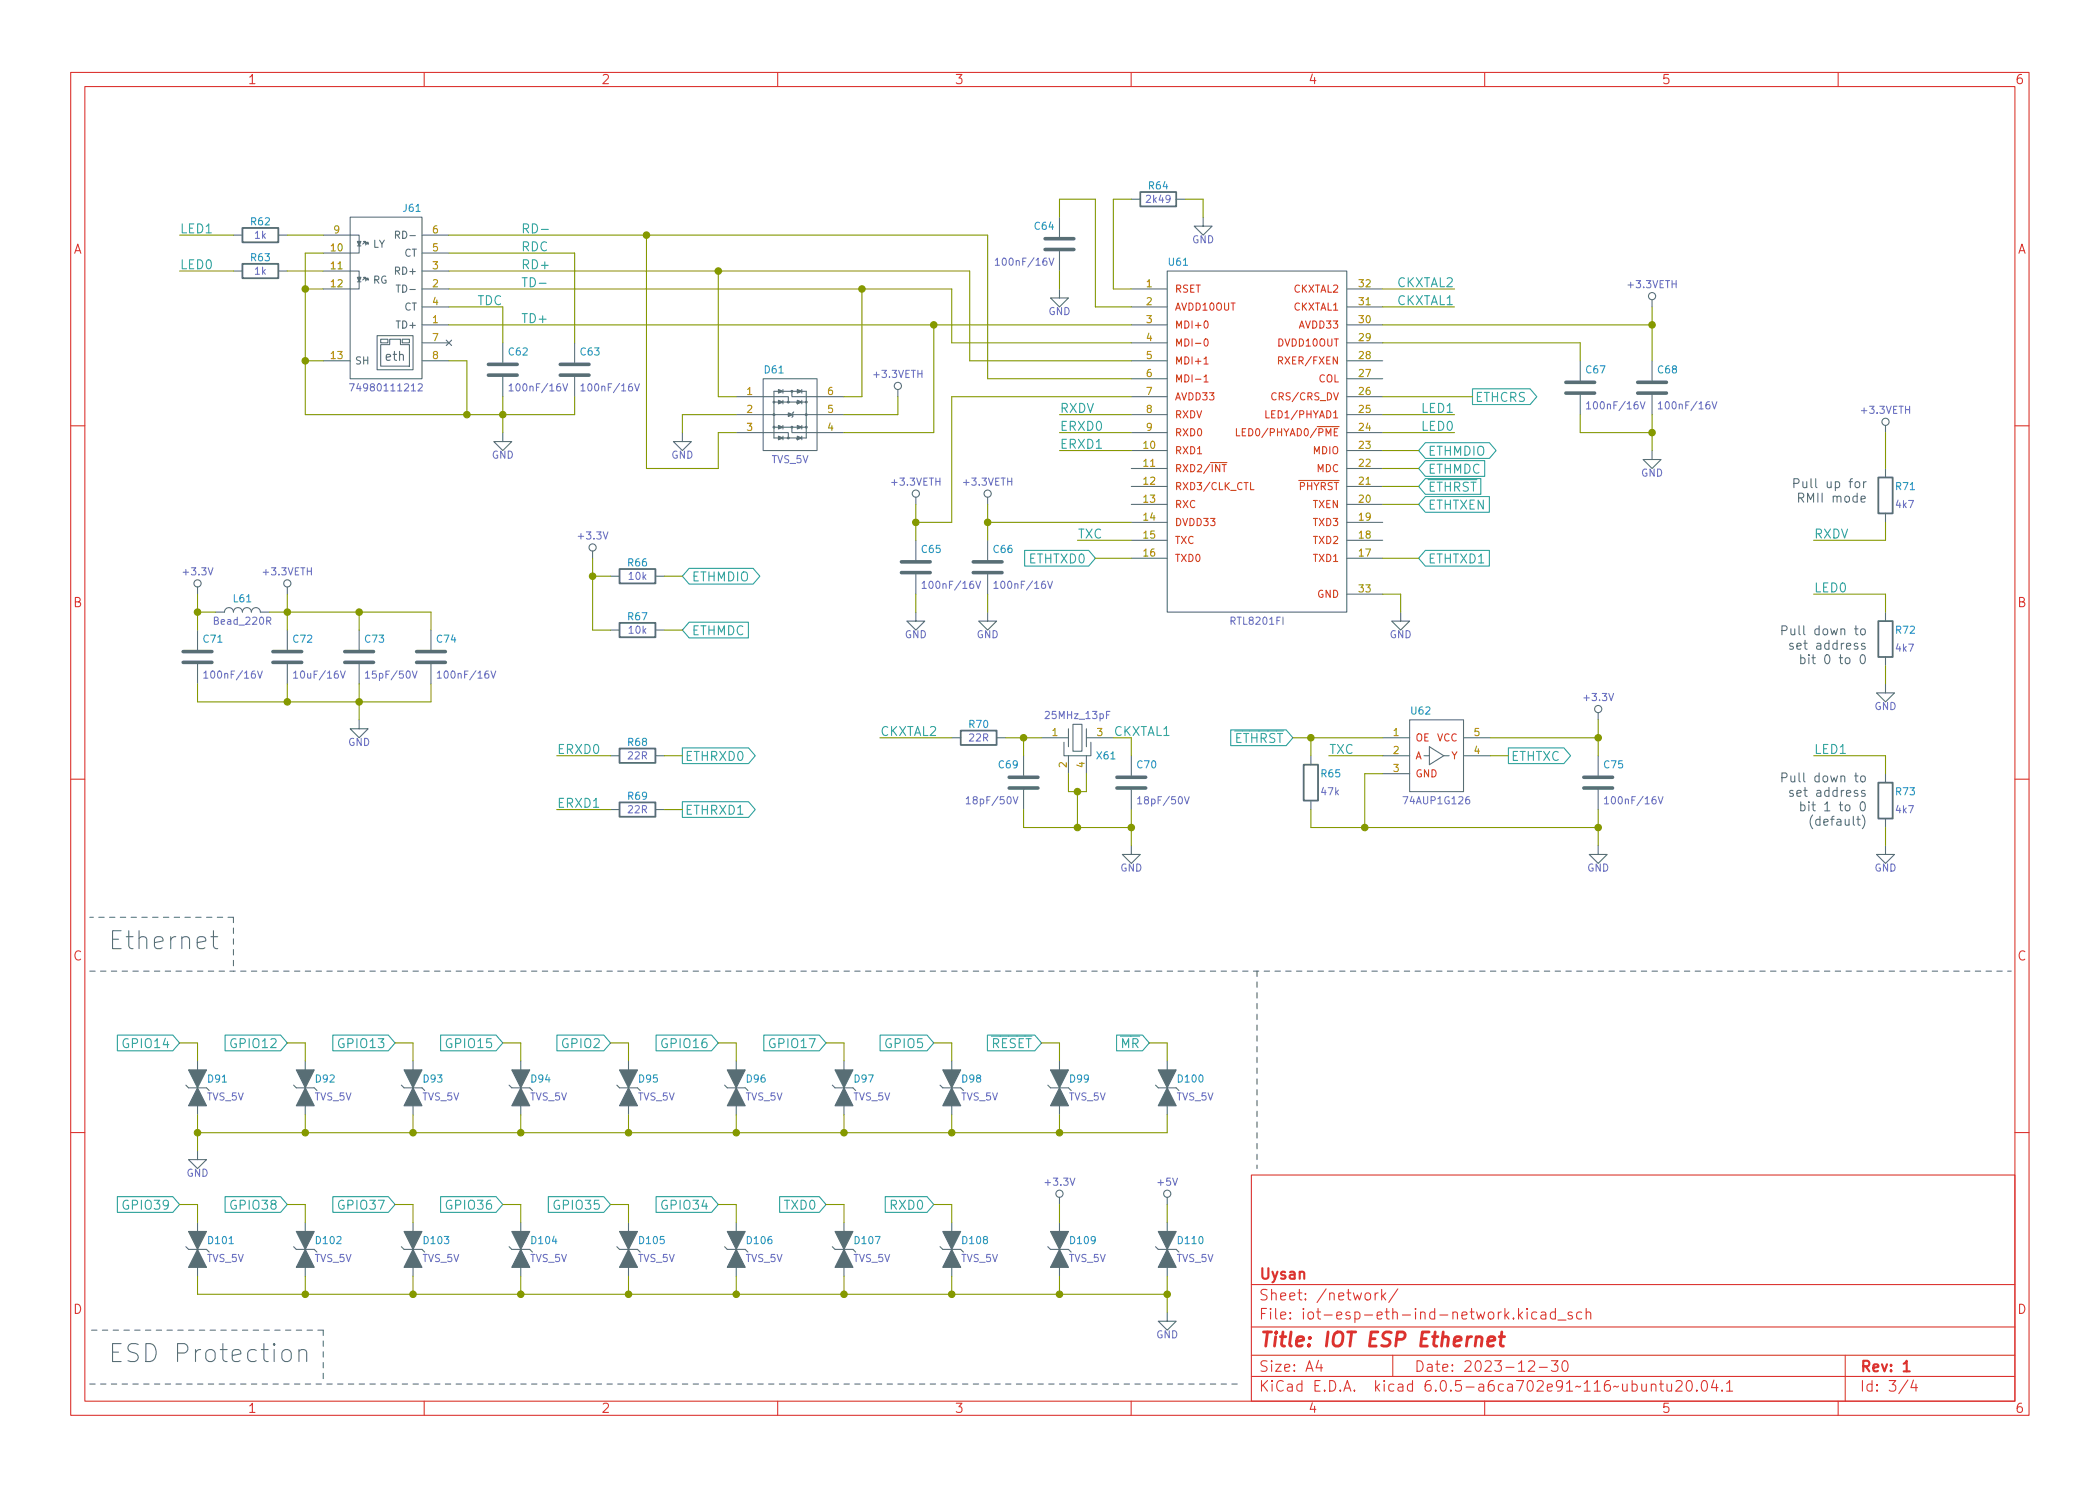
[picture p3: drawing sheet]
<svg xmlns="http://www.w3.org/2000/svg" width="297mm" height="210mm" viewBox="0 0 297 210" stroke-linecap="round" stroke-linejoin="round" font-family="sans-serif">
<g fill="none" stroke="#dc322f" stroke-width=".15">
<path d="M10 10.2h277v190.1h-277zM12 12.2h273v186.1h-273zM60 10.2v2M110 10.2v2M160 10.2v2M210 10.2v2M260 10.2v2M10 60.2h2M285 60.2h2M10 110.2h2M285 110.2h2M10 160.2h2"/>
<path d="M177 166.3h108v32h-108zM285 160.2h2M60 198.3v2M110 198.3v2M160 198.3v2M177 194.8h108M177 191.8h108M177 187.8h108M177 181.8h108M186.5 192.5l-.4 1h1M186.9 193v1M194.5 182.9v1"/>
<path d="M194.9 182.9l-.3 .1-.1 .2M195.4 182.4v1.5M195.6 183.4l.4 .5M196 182.9l-.6 .6M197 191.8v3M197.7 182.4l-1.3 1.9M210 198.3v2M214.8 185.1v1.5M214.9 186.1l.5 .5M215.4 185.6l-.6 .6M216 185.1l-.1 .1 .1 .1 .1-.1-.1-.1v.2M216 185.6v1"/>
<path d="M216.2 192.7l.2-.2 .5 .1a.41 .41 0 0 1 .1 .6l-.9 .8h1M217.4 185.7l-.5-.1-.3 .3v.4l.2 .3h.1h.5M217.7 193.5h1.2M218 185.7l.1-.1 .5 .1v.9M218.6 186l-.5 .1a.29 .29 0 0 0-.2 .2 .29 .29 0 0 0 .2 .3h.5M219.4 192.5h1l-.5 .6a.41 .41 0 0 1 .5 .3v.3l-.2 .3h-.6l-.2-.1M220 185.7l-.4-.1-.3 .3v.4l.1 .3h.2h.4M220 185.1v1.5M220.4 186.8h1.1M221.1 192.7a.36 .36 0 0 1 .3-.2 .36 .36 0 0 1 .3 .3 .77 .77 0 0 1-.4 1.2 .91 .91 0 0 1-.2-1.3zM222.4 185.7l-.4-.1-.2 .2 .1 .3 .5 .1v.1v.3h-.2h-.4M223.7 185.7l-.4-.1-.3 .3v.4l.1 .3h.2h.4"/>
<path d="M224.4 185.8a.37 .37 0 0 1 .6 0v.8M224.4 185.1v1.5M233.6 196a.37 .37 0 0 1 .6 0v.8M233.6 195.8v1M234.7 195.8h.6M234.9 195.3v1.3l.1 .2h.3M235.8 195.8l.1 1a.41 .41 0 0 0 .5-.1M236.4 195.8v1M237.1 195.5l.2-.2 .5 .1a.41 .41 0 0 1 .1 .6l-.9 .8h.9M238.7 195.4a.36 .36 0 0 1 .6 .2 .77 .77 0 0 1-.4 1.2 1 1 0 0 1-.2-1.4zM240 196.7l.1 .1h-.1h-.1l.1-.1v.1M240.8 195.5a.36 .36 0 0 1 .4-.2 .36 .36 0 0 1 .2 .3 .77 .77 0 0 1-.4 1.2 .91 .91 0 0 1-.2-1.3z"/>
<path d="M242.4 195.3l-.3 1h.9M242.8 195.8v1M243.6 196.7v.1h-.1l.1-.1v.1M244.2 195.8l.4-.5v1.5M244.2 196.8h.9M260 198.3v2M261 191.8v6.5M269.9 195.3l-1.3 1.9M270.6 195.3l-.3 1h.9M271 195.8v1"/>
</g>
<path d="M269.3 193l.4-.5v1.5M269.3 194h.8" fill="none" stroke="#dc322f" stroke-width=".3"/>
<path d="M210.5 189.8l.9-.2v-.4l-.2-.1-.6 .1-.1 .2-.1 .8 .1 .2 .2 .1 .5-.1M212.1 189.1h.7M212.4 188.5l-.2 1.7 .1 .2 .4 .1" fill="none" stroke="#dc322f" stroke-width=".4"/>
<g fill="none" stroke="#586e75" stroke-width=".15">
<path d="M33 33.3h1.3M33 38.3h1.3M39.4 33.3h1.2M39.4 38.3h1.2M45.7 38.3h5.1v2.6h-5.1M45.7 33.3h5.1v2.5h-5.1M49.5 30.7h10.2v22.9h-10.2zM50.5 39.9h.6M50.5 34.8h.6M51.4 39.2h.3v.3zM51.4 34.2h.3v.2zM51.6 39.4l-.3 .2"/>
<path d="M51.6 34.3l-.3 .2M51.8 39.4h.3v.2zM51.8 34.3h.3v.2zM51.9 39.5l-.2 .2M51.9 34.4l-.2 .3M59.7 33.3h3.8M59.7 35.8h3.8M59.7 38.3h3.8M149.9 30.7v2.8M149.9 35.6v2.7M160 28.2h1.3M165.1 38.3h25.4v48.3h-25.4z"/>
<path d="M166.4 28.2h1.2M170.2 30.7v1.3h1.2l-1.2 1.3-1.3-1.3h1.3M45.7 51h3.8M53.3 47.5h5.1v4.8h-5.1zM53.8 48h1.1v.5h-1.1zM53.8 48.8h1.3v-.8h1.5v.8h1.3v3h-4.1zM56.9 48h1v.5h-1zM59.7 40.9h3.8M59.7 43.4h3.8M59.7 51h3.8M59.7 48.5h3.8M59.7 46h3.8"/>
<path d="M63.1 48.1l.8 .8M63.9 48.1l-.8 .8M71.1 48.5v2.8M71.1 53.3v2.8M81.3 48.5v2.8M81.3 53.3v2.8M104.1 56.1h7.4v.8M104.1 58.7h15.3M107.9 53.6h7.7v10.1h-7.7zM109.5 56.9h.7M110.2 55.4h-.7v6.6h.7M110.7 56.9h2.1v.2v-.2"/>
<path d="M110.7 55.4h2.1M110.7 55.1v.5M110.7 56.6v.5M112 55.4v.7h7.4M112.3 58.3l-.2 .1v.5l-.1 .1M113.3 55.4h.7v6.6h-.7M113.3 56.9h.7M113.4 55.1v.5M113.4 56.6v.5M127 55.1v1M149.9 40.9v1.3h1.2l-1.2 1.2-1.3-1.2h1.3M160 40.9h5.1"/>
<path d="M160 43.4h5.1M160 58.7h5.1M160 56.1h5.1M160 53.6h5.1M160 51h5.1M160 48.5h5.1M160 46h5.1M190.5 40.9h5.1M190.5 43.4h5.1M190.5 58.7h5.1M190.5 56.1h5.1M190.5 53.6h5.1"/>
<path d="M190.5 51h5.1M190.5 48.5h5.1M190.5 46h5.1M223.5 51v2.8M223.5 55.9v2.8M233.7 42.4v1M233.7 51v2.8M233.7 55.9v2.8M71.1 61.2v1.3h1.3l-1.3 1.2-1.3-1.2h1.3M83.8 78v1M96.5 61.2v1.3h1.3l-1.3 1.2-1.3-1.2h1.3M104.1 61.2h7.4v.8"/>
<path d="M109.5 60.4h.7M110.7 62h2.1v.2v-.2M110.7 60.4h2.1M110.7 60.2v.5M110.7 61.7v.5M112 60.4v.8h7.4M113.3 60.4h.7M113.4 60.2v.5M113.4 61.7v.5M129.5 70.4v1M129.5 76.4v2.8M139.7 70.4v1"/>
<path d="M139.7 76.4v2.8M160 63.7h5.1M160 66.3h5.1M160 68.8h5.1M160 71.4h5.1M160 73.9h5.1M160 76.4h5.1M160 79h5.1M160 61.2h5.1M190.5 63.7h5.1M190.5 66.3h5.1M190.5 68.8h5.1"/>
<path d="M190.5 71.4h5.1M190.5 73.9h5.1M190.5 76.4h5.1M190.5 79h5.1M190.5 61.2h5.1M233.7 63.7v1.3h1.2l-1.2 1.3-1.3-1.3h1.3M253.7 68.4l.6-.1 .2-.1-.1-.3-.2-.2h-.5v1.3M254.4 70.4h.6l.1-.2v-.3l-.2-.1h-.5v1.2M254.7 70.4l.4 .6M266.7 60.2v1M266.7 66.3v1.3M266.7 72.6v1.3"/>
<path d="M27.9 83.1v1M27.9 89.1v2.8M27.9 94v2.8M30.5 86.6h1.2a.64 .64 0 0 1 .7-.6 .64 .64 0 0 1 .6 .6 .64 .64 0 0 1 .7-.6 .64 .64 0 0 1 .6 .6 .64 .64 0 0 1 .6-.6 .64 .64 0 0 1 .7 .6 .64 .64 0 0 1 .6-.6 .64 .64 0 0 1 .6 .6h1.3M40.6 83.1v1M40.6 89.1v2.8M40.6 94v2.8M50.8 89.1v2.8M50.8 94v2.8M61 89.1v2.8M61 94v2.8M86.4 89.1h1.2"/>
<path d="M86.4 81.5h1.2M92.7 89.1h1.3M92.7 81.5h1.3M129.5 86.6v1.3h1.3l-1.3 1.2-1.2-1.2h1.2M129.5 81.3v2.8M139.7 86.6v1.3h1.3l-1.3 1.2-1.3-1.2h1.3M139.7 81.3v2.8M190.5 84.1h5.1M198.1 86.6v1.3h1.3l-1.3 1.2-1.3-1.2h1.3M252 89.2h.7l.1-.2-.1-.3-.2-.2h-.5v1.3M253.6 91.1l-.3-.1-.2 .2 .1 .2 .4 .1v.3h-.5M254.7 93.1h.4l.2 .2v.4l-.1 .1h-.5"/>
<path d="M254.7 92.6v1.3M255.9 92.6v.2M255.9 93.1v.8M256.3 93.1h.5M263.3 89h.3l.2 .2v.4l-.2 .2h-.3l-.1-.2v-.4zM266.7 96.8v1.2h1.3l-1.3 1.3-1.3-1.3h1.3M266.7 86.6v1.3M266.7 93v1.2M50.8 101.8v1.3h1.3l-1.3 1.3-1.3-1.3h1.3M86.4 106.9h1.2M86.4 114.5h1.2M92.7 106.9h1.3"/>
<path d="M92.7 114.5h1.3M134.6 104.4h1.3M141 104.4h1.2M144.8 106.9v2.8M144.8 111.8v2.7M147.3 104.4h3.8M150.5 105v1.9h3.8v-1.9M151.1 103.1v2.6zM151.1 106.9v2.6M151.8 102.5h1.2v3.8h-1.2zM153.7 103.1v2.6zM153.7 104.4h3.8"/>
<path d="M153.7 106.9v2.6M160 119.6v1.3h1.3l-1.3 1.3-1.3-1.3h1.3M160 106.9v2.8M160 111.8v2.7M185.4 106.9v1.3M185.4 113.3v1.2M195.6 106.9h3.8M195.6 104.4h3.8M195.6 109.5h3.8M199.4 101.8h7.6v10.2h-7.6zM201.4 106.9h.8M202.2 105.7l2 1.2-2 1.3z"/>
<path d="M204.2 106.9h.8M207 106.9h3.8M207 104.4h3.8M226.1 100.8v1M226.1 119.6v1.3h1.2l-1.2 1.3-1.3-1.3h1.3M226.1 106.9v2.8M226.1 111.8v2.7M252 110h.7l.1-.2-.1-.3-.2-.1h-.5v1.2M253.6 111.9l-.3-.1-.2 .2 .1 .2 .4 .1v.3h-.5M254.7 113.9h.4l.2 .2v.4l-.1 .2h-.5M254.7 113.5v1.2M255.9 113.5v.1"/>
<path d="M255.9 113.9v.8M256.3 113.9h.5M256.4 115.3a1.46 1.46 0 0 0 0 2M263.3 109.8h.3l.2 .2v.4l-.2 .2h-.3l-.1-.2v-.4zM266.7 119.6v1.3h1.3l-1.3 1.3-1.3-1.3h1.3M266.7 109.5v1.2M266.7 115.8v1.3M29.8 132.5h1M30.2 131.7v2.2l.1 .2 .5 .1M26.3 153.5l.4 .4h2.5l.4 .4M27.9 150.1v2.5M27.9 155.2v2.5"/>
<path d="M41.5 153.5l.4 .4h2.5l.4 .4M43.2 150.1v2.5M43.2 155.2v2.5M56.8 153.5l.3 .4h2.6l.4 .4M58.4 150.1v2.5M58.4 155.2v2.5M72 153.5l.4 .4h2.5l.4 .4M73.7 150.1v2.5M73.7 155.2v2.5M87.2 153.5l.4 .4h2.6l.4 .4M88.9 150.1v2.5M88.9 155.2v2.5"/>
<path d="M102.5 153.5l.4 .4h2.5l.4 .4M104.1 150.1v2.5M104.1 155.2v2.5M117.7 153.5l.4 .4h2.5l.4 .4M119.4 150.1v2.5M119.4 155.2v2.5M133 153.5l.3 .4h2.6l.4 .4M134.6 150.1v2.5M134.6 155.2v2.5M148.2 153.5l.4 .4h2.5l.4 .4M149.9 150.1v2.5M149.9 155.2v2.5"/>
<path d="M163.4 153.5l.4 .4h2.6l.4 .4M165.1 150.1v2.5M165.1 155.2v2.5M26.3 176.4l.4 .4h2.5l.4 .4M27.9 162.8v1.3h1.3l-1.3 1.2-1.2-1.2h1.2M27.9 173v2.5M27.9 178v2.6M41.5 176.4l.4 .4h2.5l.4 .4M43.2 173v2.5M43.2 178v2.6M56.8 176.4l.3 .4h2.6l.4 .4M58.4 173v2.5"/>
<path d="M58.4 178v2.6M72 176.4l.4 .4h2.5l.4 .4M73.7 173v2.5M73.7 178v2.6M87.2 176.4l.4 .4h2.6l.4 .4M88.9 173v2.5M88.9 178v2.6M102.5 176.4l.4 .4h2.5l.4 .4M104.1 173v2.5M104.1 178v2.6M117.7 176.4l.4 .4h2.5l.4 .4M119.4 173v2.5"/>
<path d="M119.4 178v2.6M133 176.4l.3 .4h2.6l.4 .4M134.6 173v2.5M134.6 178v2.6M148.2 176.4l.4 .4h2.5l.4 .4M149.9 169.4v1M149.9 173v2.5M149.9 178v2.6M163.4 176.4l.4 .4h2.6l.4 .4M165.1 169.4v1M165.1 173v2.5M165.1 178v2.6"/>
<path d="M40.1 191.1a.69 .69 0 0 1 1.1 .3v.8a.69 .69 0 0 1-.7 .5 .69 .69 0 0 1-.6-.5v-.8zM42.3 191.2a.63 .63 0 0 1 1.1 .1v1.3M42.3 191v1.6M165.1 185.7v1.2h1.3l-1.3 1.3-1.3-1.3h1.3"/>
<circle cx="109.5" cy="58.7" r=".13"/>
<circle cx="109.5" cy="56.9" r=".13"/>
<circle cx="111.5" cy="56.9" r=".13"/>
<circle cx="112" cy="55.4" r=".13"/>
<circle cx="114" cy="58.7" r=".13"/>
<circle cx="114" cy="56.9" r=".13"/>
<circle cx="127" cy="54.6" r=".51"/>
<circle cx="233.7" cy="41.9" r=".51"/>
<circle cx="266.7" cy="59.7" r=".51"/>
<circle cx="83.8" cy="77.5" r=".51"/>
<circle cx="109.5" cy="60.4" r=".13"/>
<circle cx="111.5" cy="62" r=".13"/>
<circle cx="112" cy="60.4" r=".13"/>
<circle cx="114" cy="60.4" r=".13"/>
<circle cx="129.5" cy="69.8" r=".51"/>
<circle cx="139.7" cy="69.8" r=".51"/>
<circle cx="27.9" cy="82.5" r=".51"/>
<circle cx="40.6" cy="82.5" r=".51"/>
<circle cx="226.1" cy="100.3" r=".51"/>
<circle cx="149.9" cy="168.9" r=".51"/>
<circle cx="165.1" cy="168.9" r=".51"/>
</g>
<path d="M170.3 50.8l.3-.3v1M170.3 53.3l.3-.3v1M170.3 51.5h.6M170.3 54h.6M170.4 45.5l.1-.1a.54 .54 0 0 1 .4 .5 .54 .54 0 0 1-.4 .5l-.1-.1-.1-.3zM170.4 48h.1a.54 .54 0 0 1 .4 .5 .54 .54 0 0 1-.4 .5l-.1-.1-.1-.3zM179.1 58.1v1h.4M180.5 55.7a.48 .48 0 0 0-.7 .3 .48 .48 0 0 0 .5 .6l.2-.1M180.8 51h.5l.1-.2v-.2l-.6-.1v1M176.9 68.3v1h.5" fill="none" stroke="#cb4b16" stroke-width=".15"/>
<g fill="none" stroke="#586e75" stroke-width=".51">
<path d="M147.8 33.8h4.1M147.8 35.3h4.1M69.1 51.6h4.1M69.1 53.1h4.1M79.2 51.6h4.1M79.2 53.1h4.1M221.5 54.1h4.1M221.5 55.6h4.1M231.6 54.1h4.1M231.6 55.6h4.1M127.5 79.5h4.1M137.7 79.5h4"/>
<path d="M25.9 92.2h4.1M25.9 93.7h4.1M38.6 92.2h4.1M38.6 93.7h4.1M48.8 92.2h4M48.8 93.7h4M58.9 92.2h4.1M58.9 93.7h4.1M127.5 81h4.1M137.7 81h4M142.7 110h4.1M142.7 111.5h4.1"/>
<path d="M158 110h4.1M158 111.5h4.1M224 110h4.1M224 111.5h4.1"/>
</g>
<g fill="none" stroke="#6c71c4" stroke-width=".15">
<path d="M140.8 36.8l.3-.3v1M140.8 37.5h.6M148.4 36.5l.3 1 .4-1M49.4 54.3h.7l-.4 1M59.2 54.4l.3-.1 .2 .3-.6 .7h.6M72 54.6l.3-.3v1M72 55.3h.6M79.6 54.3l.3 1 .4-1M82.2 54.6l.3-.3v1M82.2 55.3h.6M89.8 54.3l.3 1 .3-1M224.4 57.1l.3-.3v1.1"/>
<path d="M224.4 57.9h.6M232 56.8l.3 1.1 .4-1.1M234.6 57.1l.3-.3v1.1M234.6 57.9h.6M242.2 56.8l.3 1.1 .3-1.1M28.8 95.2l.3-.3v1.1M28.8 96h.6M36.4 94.9l.4 1.1 .3-1.1M41.5 95.2l.3-.3v1.1M41.5 96h.6M48.2 94.9l.3 1.1 .3-1.1M51.7 95.2l.3-.3v1.1"/>
<path d="M51.7 96h.6M58.3 94.9l.4 1.1 .3-1.1M61.9 95.2l.2-.3v1.1M61.9 96h.5M69.4 94.9l.4 1.1 .3-1.1M130.4 82.5l.3-.3v1.1M130.4 83.3h.6M138 82.2l.4 1.1 .3-1.1M140.6 82.5l.3-.3v1.1M140.6 83.3h.6M148.2 82.2l.3 1.1 .4-1.1M136.7 113l.3-.3v1"/>
<path d="M136.7 113.7h.6M143.3 112.7l.3 1 .4-1M160.9 113l.3-.3v1M160.9 113.7h.6M167.5 112.7l.4 1 .3-1M227 113l.2-.3v1M227 113.7h.5M234.5 112.7l.4 1 .3-1"/>
</g>
<g fill="#586e75" stroke="#586e75" stroke-width=".15">
<path d="M27.9 176.8l1.3 2.5h-2.5z"/>
<path d="M26.7 174.2h2.5l-1.3 2.6z"/>
<path d="M73.7 153.9l1.2 2.6h-2.5z"/>
<path d="M72.4 151.4h2.5l-1.2 2.5z"/>
<path d="M73.7 176.8l1.2 2.5h-2.5z"/>
<path d="M72.4 174.2h2.5l-1.2 2.6z"/>
<path d="M43.2 176.8l1.2 2.5h-2.5z"/>
<path d="M41.9 174.2h2.5l-1.2 2.6z"/>
<path d="M58.4 176.8l1.3 2.5h-2.6z"/>
<path d="M57.1 174.2h2.6l-1.3 2.6z"/>
<path d="M43.2 153.9l1.2 2.6h-2.5z"/>
<path d="M41.9 151.4h2.5l-1.2 2.5z"/>
<path d="M58.4 153.9l1.3 2.6h-2.6z"/>
<path d="M57.1 151.4h2.6l-1.3 2.5z"/>
<path d="M27.9 153.9l1.3 2.6h-2.5z"/>
<path d="M26.7 151.4h2.5l-1.3 2.5z"/>
<path d="M50.5 39.2h.6l-.3 .7z"/>
<path d="M50.5 34.2h.6l-.3 .6z"/>
<path d="M104.1 153.9l1.3 2.6h-2.5z"/>
<path d="M102.9 151.4h2.5l-1.3 2.5z"/>
<path d="M119.4 153.9l1.2 2.6h-2.5z"/>
<path d="M118.1 151.4h2.5l-1.2 2.5z"/>
<path d="M88.9 176.8l1.3 2.5h-2.6z"/>
<path d="M87.6 174.2h2.6l-1.3 2.6z"/>
<path d="M119.4 176.8l1.2 2.5h-2.5z"/>
<path d="M118.1 174.2h2.5l-1.2 2.6z"/>
<path d="M104.1 176.8l1.3 2.5h-2.5z"/>
<path d="M102.9 174.2h2.5l-1.3 2.6z"/>
<path d="M88.9 153.9l1.3 2.6h-2.6z"/>
<path d="M87.6 151.4h2.6l-1.3 2.5z"/>
<path d="M110.1 61.7l.6 .3-.6 .2z"/>
<path d="M110.1 60.2l.6 .2-.6 .3z"/>
<path d="M110.1 56.6l.6 .3-.6 .2z"/>
<path d="M110.1 55.1l.6 .3-.6 .2z"/>
<path d="M111.5 58.4l.6 .3-.6 .2z"/>
<path d="M112.8 61.7l.6 .3-.6 .2z"/>
<path d="M112.8 60.2l.6 .2-.6 .3z"/>
<path d="M112.8 56.6l.6 .3-.6 .2z"/>
<path d="M112.8 55.1l.6 .3-.6 .2z"/>
<path d="M149.9 153.9l1.2 2.6h-2.5z"/>
<path d="M148.6 151.4h2.5l-1.2 2.5z"/>
<path d="M134.6 153.9l1.3 2.6h-2.6z"/>
<path d="M133.3 151.4h2.6l-1.3 2.5z"/>
<path d="M134.6 176.8l1.3 2.5h-2.6z"/>
<path d="M133.3 174.2h2.6l-1.3 2.6z"/>
<path d="M165.1 153.9l1.3 2.6h-2.6z"/>
<path d="M163.8 151.4h2.6l-1.3 2.5z"/>
<path d="M165.1 176.8l1.3 2.5h-2.6z"/>
<path d="M163.8 174.2h2.6l-1.3 2.6z"/>
<path d="M149.9 176.8l1.2 2.5h-2.5z"/>
<path d="M148.6 174.2h2.5l-1.2 2.6z"/>
</g>
<path d="M34.3 32.3h5.1v2h-5.1zM34.3 37.3h5.1v2.1h-5.1zM161.3 27.2h5.1v2h-5.1zM265.7 67.6h2v5h-2zM87.6 88.1h5.1v2.1h-5.1zM87.6 80.5h5.1v2h-5.1zM265.7 87.9h2v5.1h-2zM87.6 113.5h5.1v2.1h-5.1zM87.6 105.9h5.1v2h-5.1zM135.9 103.4h5.1v2h-5.1zM184.4 108.2h2v5.1h-2zM265.7 110.7h2v5.1h-2z" fill="none" stroke="#586e75" stroke-width=".25"/>
<g fill="none" stroke="#2aa198" stroke-width=".15">
<path d="M76.6 32.5h.9M76.3 40.1h.9M208.3 55h8.1l1 1.1-1 1.1h-8.1zM144.9 77.9h9.1l.9 1.1-.9 1.1h-9.1zM201.6 62.6h9.1l.9 1.1-.9 1.2h-9.1l-.9-1.2zM201.6 70.3h9.1v2.2h-9.1l-.9-1.1zM201.6 77.9h9.1v2.2h-9.1l-.9-1.1zM201.6 65.2h8.4v2.2h-8.4l-.9-1.1zM201.6 67.7h7.9v2.2h-7.9l-.9-1.1zM97.5 88h8.4v2.3h-8.4l-1-1.2zM97.5 80.4h9l1 1.1-1 1.1h-9l-1-1.1zM96.5 113.4h9.4l.9 1.1-.9 1.2h-9.4z"/>
<path d="M96.5 105.8h9.4l.9 1.1-.9 1.1h-9.4zM174.1 103.3h7.8l1 1.1-1 1.1h-7.8zM213.4 105.8h7.8l1 1.1-1 1.1h-7.8zM16.6 146.5h7.8l1 1.1-1 1.1h-7.8zM31.8 146.5h7.9l.9 1.1-.9 1.1h-7.9zM47.1 146.5h7.8l1 1.1-1 1.1h-7.8zM62.3 146.5h7.9l.9 1.1-.9 1.1h-7.9zM78.8 146.5h6.6l1 1.1-1 1.1h-6.6zM92.8 146.5h7.8l1 1.1-1 1.1h-7.8zM108 146.5h7.9l.9 1.1-.9 1.1h-7.9zM124.5 146.5h6.6l1 1.1-1 1.1h-6.6zM139.7 146.5h6.7l.9 1.1-.9 1.1h-6.7z"/>
<path d="M157.9 146.5h3.7l1 1.1-1 1.1h-3.7zM16.6 169.3h7.8l1 1.1-1 1.1h-7.8zM31.8 169.3h7.9l.9 1.1-.9 1.1h-7.9zM47.1 169.3h7.8l1 1.1-1 1.1h-7.8zM62.3 169.3h7.9l.9 1.1-.9 1.1h-7.9zM77.6 169.3h7.8l1 1.1-1 1.1h-7.8zM92.8 169.3h7.8l1 1.1-1 1.1h-7.8zM110.3 169.3h5.6l.9 1.1-.9 1.1h-5.6zM125.2 169.3h5.9l1 1.1-1 1.1h-5.9z"/>
</g>
<path d="M12.7 137.4h271.8M33 129.8v7.6M33 129.8h-20.3M177.8 137.4v27.9M12.7 195.8h162.6M45.7 188.2v7.6M45.7 188.2h-33" fill="none" stroke="#586e75" stroke-width=".15" stroke-dasharray=".8 .8"/>
<g fill="none" stroke="#859900" stroke-width=".15">
<path d="M25.4 38.3h7.6M25.4 33.3h7.6M40.6 38.3h5.1M40.6 33.3h5.1M45.7 35.8h-2.5v22.9h38.1v-2.6M63.5 33.3h76.2v20.3h20.3M63.5 38.3h73.7v12.7h22.8M63.5 35.8h17.8v12.7M91.4 33.3v33h10.2v-5.1h2.5M101.6 38.3v17.8h2.5M149.9 30.7v-2.5h5v15.2h5.1M149.9 38.3v2.6"/>
<path d="M160 28.2h-2.5v12.7h2.5M167.6 28.2h2.6v2.5M43.2 40.9h2.5M43.2 51h2.5M63.5 40.9h71.1v7.6h25.4M63.5 43.4h7.6v5.1M63.5 51h2.5v7.7M63.5 46h96.5M71.1 56.1v5.1M104.1 58.7h-7.6v2.5M121.9 40.9v15.2h-2.5M127 56.1v2.6h-7.6"/>
<path d="M132.1 46v15.2h-12.7M149.9 58.7h10.1M160 56.1h-25.4v17.8h-5.1M195.6 40.9h10.1M195.6 58.7h10.1M195.6 56.1h12.7M195.6 48.5h27.9v2.5M195.6 46h38.1M195.6 43.4h10.1M223.5 58.7v2.5h10.2M233.7 43.4v7.6M233.7 58.7v5"/>
<path d="M83.8 79v10.1h2.6M129.5 71.4v5M139.7 71.4v5M139.7 73.9h20.3M149.9 61.2h10.1M149.9 63.7h10.1M152.4 76.4h7.6M154.9 79h5.1M195.6 61.2h10.1M195.6 63.7h5.1M195.6 79h5.1M195.6 66.3h5.1"/>
<path d="M195.6 71.4h5.1M195.6 68.8h5.1M266.7 61.2v5.1M266.7 73.9v2.5h-10.2M27.9 96.8v2.5h33.1v-2.5M27.9 84.1v5M27.9 86.6h2.6M38.1 86.6h22.9v2.5M40.6 84.1v5M40.6 96.8v2.5M50.8 86.6v2.5M50.8 96.8v5"/>
<path d="M83.8 81.5h2.6M94 81.5h2.5M94 89.1h2.5M129.5 84.1v2.5M139.7 84.1v2.5M195.6 84.1h2.5v2.5M256.5 84.1h10.2v2.5M266.7 94.2v2.6M78.7 106.9h7.7M78.7 114.5h7.7M94 106.9h2.5M94 114.5h2.5"/>
<path d="M124.5 104.4h10.1M142.2 104.4h5.1M144.8 114.5v2.6h15.2M144.8 104.4v2.5M151.1 109.5v2.5h2.6v-2.5M152.4 112v5.1M160 104.4v2.5M160 114.5v5.1M182.9 104.4h12.7M185.4 114.5v2.6h40.7M185.4 104.4v2.5M188 106.9h7.6"/>
<path d="M195.6 109.5h-2.6v7.6M210.8 104.4h15.3M210.8 106.9h2.6M226.1 101.8v5.1M226.1 114.5v5.1M256.5 106.9h10.2v2.6M266.7 117.1v2.5M25.4 147.6h2.5v2.5M27.9 157.7v5.1M40.6 147.6h2.6v2.5M43.2 157.7v2.6M55.9 147.6h2.5v2.5"/>
<path d="M58.4 157.7v2.6M71.1 147.6h2.6v2.5M73.7 157.7v2.6M86.4 147.6h2.5v2.5M88.9 157.7v2.6M101.6 147.6h2.5v2.5M104.1 157.7v2.6M116.8 147.6h2.6v2.5M119.4 157.7v2.6M132.1 147.6h2.5v2.5M134.6 157.7v2.6M147.3 147.6h2.6v2.5"/>
<path d="M149.9 157.7v2.6M162.6 147.6h2.5v2.5M165.1 157.7v2.6h-137.2M25.4 170.4h2.5v2.6M40.6 170.4h2.6v2.6M55.9 170.4h2.5v2.6M71.1 170.4h2.6v2.6M86.4 170.4h2.5v2.6M101.6 170.4h2.5v2.6M116.8 170.4h2.6v2.6M132.1 170.4h2.5v2.6M149.9 170.4v2.6"/>
<path d="M165.1 170.4v2.6M27.9 180.6v2.5h137.2M43.2 180.6v2.5M58.4 180.6v2.5M73.7 180.6v2.5M88.9 180.6v2.5M104.1 180.6v2.5M119.4 180.6v2.5M134.6 180.6v2.5M149.9 180.6v2.5M165.1 180.6v5.1"/>
</g>
<g fill="#859900" stroke="#859900" stroke-width=".15">
<circle cx="149.9" cy="183.1" r=".46"/>
<circle cx="165.1" cy="183.1" r=".46"/>
<circle cx="149.9" cy="160.3" r=".46"/>
<circle cx="134.6" cy="160.3" r=".46"/>
<circle cx="152.4" cy="112" r=".46"/>
<circle cx="152.4" cy="117.1" r=".46"/>
<circle cx="160" cy="117.1" r=".46"/>
<circle cx="144.8" cy="104.4" r=".46"/>
<circle cx="226.1" cy="117.1" r=".46"/>
<circle cx="226.1" cy="104.4" r=".46"/>
<circle cx="233.7" cy="61.2" r=".46"/>
<circle cx="193" cy="117.1" r=".46"/>
<circle cx="121.9" cy="40.9" r=".46"/>
<circle cx="132.1" cy="46" r=".46"/>
<circle cx="129.5" cy="73.9" r=".46"/>
<circle cx="139.7" cy="73.9" r=".46"/>
<circle cx="233.7" cy="46" r=".46"/>
<circle cx="185.4" cy="104.4" r=".46"/>
<circle cx="83.8" cy="81.5" r=".46"/>
<circle cx="91.4" cy="33.3" r=".46"/>
<circle cx="101.6" cy="38.3" r=".46"/>
<circle cx="71.1" cy="58.7" r=".46"/>
<circle cx="40.6" cy="99.3" r=".46"/>
<circle cx="73.7" cy="160.3" r=".46"/>
<circle cx="43.2" cy="160.3" r=".46"/>
<circle cx="27.9" cy="160.3" r=".46"/>
<circle cx="88.9" cy="160.3" r=".46"/>
<circle cx="66" cy="58.7" r=".46"/>
<circle cx="50.8" cy="86.6" r=".46"/>
<circle cx="43.2" cy="40.9" r=".46"/>
<circle cx="50.8" cy="99.3" r=".46"/>
<circle cx="40.6" cy="86.6" r=".46"/>
<circle cx="27.9" cy="86.6" r=".46"/>
<circle cx="43.2" cy="51" r=".46"/>
<circle cx="43.2" cy="183.1" r=".46"/>
<circle cx="58.4" cy="183.1" r=".46"/>
<circle cx="58.4" cy="160.3" r=".46"/>
<circle cx="119.4" cy="160.3" r=".46"/>
<circle cx="104.1" cy="160.3" r=".46"/>
<circle cx="88.9" cy="183.1" r=".46"/>
<circle cx="104.1" cy="183.1" r=".46"/>
<circle cx="119.4" cy="183.1" r=".46"/>
<circle cx="134.6" cy="183.1" r=".46"/>
<circle cx="73.7" cy="183.1" r=".46"/>
</g>
<g font-size="3.5" fill="#586e75">
<text x="15.2" y="134.3">Ethernet</text>
<text x="15.2" y="192.8">ESD Protection</text>
</g>
<text font-size="2.8" fill="#dc322f" x="178" y="190.6">Title: IOT ESP Ethernet</text>
<g font-size="2.1" fill="#dc322f">
<text x="178" y="184">Sheet: /network/</text>
<text x="178" y="181">Uysan</text>
<text x="178" y="186.7">File: iot-esp-eth-ind-network.kicad_sch</text>
<text x="178" y="196.9">KiCad E.D.A. kicad 6.0.5-a6ca702e91~116~ubuntu20.04.1</text>
<text x="178" y="194.1">Size: A4</text>
<text x="200" y="194.1">Date: 2023-12-30</text>
<text x="263" y="194.1">Rev: 1</text>
<text x="263" y="196.9">Id: 3/4</text>
</g>
<g font-size="1.8" fill="#dc322f">
<text x="35" y="11.9">1</text>
<text x="85" y="11.9">2</text>
<text x="135" y="11.9">3</text>
<text x="185" y="11.9">4</text>
<text x="235" y="11.9">5</text>
<text x="285" y="11.9">6</text>
<text x="10.3" y="35.9">A</text>
<text x="285.3" y="35.9">A</text>
<text x="10.3" y="85.9">B</text>
<text x="285.3" y="85.9">B</text>
<text x="10.3" y="135.9">C</text>
<text x="285.3" y="135.9">C</text>
<text x="10.3" y="185.9">D</text>
<text x="285.3" y="185.9">D</text>
<text x="35" y="199.9">1</text>
<text x="85" y="199.9">2</text>
<text x="135" y="199.9">3</text>
<text x="185" y="199.9">4</text>
<text x="235" y="199.9">5</text>
<text x="285" y="199.9">6</text>
</g>
<g font-size="1.8" fill="#2aa198">
<text x="25.4" y="33">LED1</text>
<text x="73.7" y="35.5">RDC</text>
<text x="73.7" y="33">RD-</text>
<text x="25.4" y="38.1">LED0</text>
<text x="73.7" y="40.6">TD-</text>
<text x="73.7" y="38.1">RD+</text>
<text x="197.6" y="40.6">CKXTAL2</text>
<text x="67.5" y="43.2">TDC</text>
<text x="73.7" y="45.7">TD+</text>
<text x="197.6" y="43.2">CKXTAL1</text>
<text x="149.9" y="58.4">RXDV</text>
<text x="201.2" y="58.4">LED1</text>
<text x="208.6" y="56.9">ETHCRS</text>
<text x="149.9" y="63.5">ERXD1</text>
<text x="149.9" y="60.9">ERXD0</text>
<text x="201.2" y="60.9">LED0</text>
<text x="201.9" y="64.5">ETHMDIO</text>
<text x="201.9" y="67">ETHMDC</text>
<text x="201.9" y="69.6">~{ETHRST}</text>
<text x="152.4" y="76.2">TXC</text>
<text x="201.9" y="72.1">ETHTXEN</text>
<text x="256.5" y="76.2">RXDV</text>
<text x="97.8" y="82.3">ETHMDIO</text>
<text x="145.6" y="79.7">ETHTXD0</text>
<text x="201.9" y="79.7">ETHTXD1</text>
<text x="256.5" y="83.8">LED0</text>
<text x="97.8" y="89.9">ETHMDC</text>
<text x="78.7" y="106.7">ERXD0</text>
<text x="96.8" y="107.7">ETHRXD0</text>
<text x="124.5" y="104.1">CKXTAL2</text>
<text x="173.2" y="105.1">~{ETHRST}</text>
<text x="188" y="106.7">TXC</text>
<text x="213.7" y="107.7">ETHTXC</text>
<text x="256.5" y="106.7">LED1</text>
<text x="78.7" y="114.3">ERXD1</text>
<text x="96.8" y="115.3">ETHRXD1</text>
<text x="17.7" y="148.3">GPIO14</text>
<text x="33" y="148.3">GPIO12</text>
<text x="48.2" y="148.3">GPIO13</text>
<text x="63.5" y="148.3">GPIO15</text>
<text x="79.7" y="148.3">GPIO2</text>
<text x="93.9" y="148.3">GPIO16</text>
<text x="109.2" y="148.3">GPIO17</text>
<text x="125.4" y="148.3">GPIO5</text>
<text x="138.8" y="148.3">~{RESET}</text>
<text x="157.2" y="148.3">~{MR}</text>
<text x="17.7" y="171.2">GPIO39</text>
<text x="33" y="171.2">GPIO38</text>
<text x="48.2" y="171.2">GPIO37</text>
<text x="63.5" y="171.2">GPIO36</text>
<text x="78.7" y="171.2">GPIO35</text>
<text x="93.9" y="171.2">GPIO34</text>
<text x="111" y="171.2">TXD0</text>
<text x="126.1" y="171.2">RXD0</text>
</g>
<g font-size="1.8" fill="#586e75">
<text x="54.6" y="51">eth</text>
<text x="255.2" y="71.1">RMII mode</text>
<text x="255.4" y="69.1">Pull up for</text>
<text x="253.6" y="89.9">Pull down to</text>
<text x="254.3" y="91.9">set address</text>
<text x="256.9" y="94">bit 0 to 0</text>
<text x="253.6" y="110.7">Pull down to</text>
<text x="254.3" y="112.7">set address</text>
<text x="256.9" y="114.8">bit 1 to 0</text>
<text x="257.2" y="116.8">(default)</text>
</g>
<text font-size="1.8" fill="#859900" x="157.5" y="104.1">CKXTAL1</text>
<g font-size="1.4" fill="#268bd2">
<text x="57.1" y="30">J61</text>
<text x="162.5" y="26.8">R64</text>
<text x="35.5" y="31.9">R62</text>
<text x="146.4" y="32.5">C64</text>
<text x="35.5" y="37">R63</text>
<text x="165.4" y="37.6">U61</text>
<text x="72" y="50.3">C62</text>
<text x="82.2" y="50.3">C63</text>
<text x="108.2" y="52.8">D61</text>
<text x="224.4" y="52.8">C67</text>
<text x="234.6" y="52.8">C68</text>
<text x="268.2" y="69.3">R71</text>
<text x="88.9" y="80.1">R66</text>
<text x="130.4" y="78.2">C65</text>
<text x="140.6" y="78.2">C66</text>
<text x="33.1" y="85.2">L61</text>
<text x="88.9" y="87.8">R67</text>
<text x="268.2" y="89.7">R72</text>
<text x="28.8" y="90.9">C71</text>
<text x="41.5" y="90.9">C72</text>
<text x="51.7" y="90.9">C73</text>
<text x="61.8" y="90.9">C74</text>
<text x="199.7" y="101.1">U62</text>
<text x="88.9" y="105.5">R68</text>
<text x="137.1" y="103">R70</text>
<text x="155.2" y="107.4">X61</text>
<text x="88.9" y="113.2">R69</text>
<text x="141.3" y="108.7">C69</text>
<text x="160.9" y="108.7">C70</text>
<text x="186.9" y="110">R65</text>
<text x="226.9" y="108.7">C75</text>
<text x="268.2" y="112.5">R73</text>
<text x="29.5" y="153.2">D91</text>
<text x="44.7" y="153.2">D92</text>
<text x="59.9" y="153.2">D93</text>
<text x="75.2" y="153.2">D94</text>
<text x="90.4" y="153.2">D95</text>
<text x="105.7" y="153.2">D96</text>
<text x="120.9" y="153.2">D97</text>
<text x="136.1" y="153.2">D98</text>
<text x="151.4" y="153.2">D99</text>
<text x="166.7" y="153.2">D100</text>
<text x="29.5" y="176">D101</text>
<text x="44.8" y="176">D102</text>
<text x="60" y="176">D103</text>
<text x="75.3" y="176">D104</text>
<text x="90.5" y="176">D105</text>
<text x="105.7" y="176">D106</text>
<text x="121" y="176">D107</text>
<text x="136.2" y="176">D108</text>
<text x="151.5" y="176">D109</text>
<text x="166.7" y="176">D110</text>
</g>
<g font-size="1.4" fill="#6c71c4">
<text x="162.3" y="28.7">2k49</text>
<text x="36" y="33.8">1k</text>
<text x="168.6" y="34.4">GND</text>
<text x="36" y="38.9">1k</text>
<text x="141.4" y="37.6">100nF/16V</text>
<text x="230.4" y="40.8">+3.3VETH</text>
<text x="148.3" y="44.6">GND</text>
<text x="123.7" y="53.5">+3.3VETH</text>
<text x="50.3" y="55.4">74980111212</text>
<text x="72.6" y="55.4">100nF/16V</text>
<text x="82.8" y="55.4">100nF/16V</text>
<text x="225" y="57.9">100nF/16V</text>
<text x="235.2" y="57.9">100nF/16V</text>
<text x="263.4" y="58.5">+3.3VETH</text>
<text x="69.5" y="64.9">GND</text>
<text x="94.9" y="64.9">GND</text>
<text x="109.1" y="65.5">TVS_5V</text>
<text x="126.3" y="68.7">+3.3VETH</text>
<text x="136.4" y="68.7">+3.3VETH</text>
<text x="232.1" y="67.4">GND</text>
<text x="268.2" y="71.9">4k7</text>
<text x="82" y="76.3">+3.3V</text>
<text x="26.1" y="81.4">+3.3V</text>
<text x="37.4" y="81.4">+3.3VETH</text>
<text x="89" y="82">10k</text>
<text x="131" y="83.3">100nF/16V</text>
<text x="141.2" y="83.3">100nF/16V</text>
<text x="30.5" y="88.4">Bead_220R</text>
<text x="89" y="89.7">10k</text>
<text x="174.2" y="88.4">RTL8201FI</text>
<text x="128" y="90.3">GND</text>
<text x="138.1" y="90.3">GND</text>
<text x="196.5" y="90.3">GND</text>
<text x="268.2" y="92.2">4k7</text>
<text x="29.4" y="96">100nF/16V</text>
<text x="42" y="96">10uF/16V</text>
<text x="52.2" y="96">15pF/50V</text>
<text x="62.4" y="96">100nF/16V</text>
<text x="148.1" y="101.7">25MHz_13pF</text>
<text x="224.2" y="99.2">+3.3V</text>
<text x="265.1" y="100.5">GND</text>
<text x="49.2" y="105.5">GND</text>
<text x="88.9" y="107.4">22R</text>
<text x="137.1" y="104.9">22R</text>
<text x="137.2" y="113.8">18pF/50V</text>
<text x="161.4" y="113.8">18pF/50V</text>
<text x="187" y="112.5">47k</text>
<text x="198.8" y="113.8">74AUP1G126</text>
<text x="227.5" y="113.8">100nF/16V</text>
<text x="88.9" y="115.1">22R</text>
<text x="268.2" y="115.1">4k7</text>
<text x="158.4" y="123.3">GND</text>
<text x="224.5" y="123.3">GND</text>
<text x="265.1" y="123.3">GND</text>
<text x="29.3" y="155.7">TVS_5V</text>
<text x="44.5" y="155.7">TVS_5V</text>
<text x="59.7" y="155.7">TVS_5V</text>
<text x="75" y="155.7">TVS_5V</text>
<text x="90.2" y="155.7">TVS_5V</text>
<text x="105.5" y="155.7">TVS_5V</text>
<text x="120.7" y="155.7">TVS_5V</text>
<text x="135.9" y="155.7">TVS_5V</text>
<text x="151.2" y="155.7">TVS_5V</text>
<text x="166.4" y="155.7">TVS_5V</text>
<text x="26.4" y="166.5">GND</text>
<text x="148" y="167.8">+3.3V</text>
<text x="163.8" y="167.8">+5V</text>
<text x="29.3" y="178.6">TVS_5V</text>
<text x="44.5" y="178.6">TVS_5V</text>
<text x="59.7" y="178.6">TVS_5V</text>
<text x="75" y="178.6">TVS_5V</text>
<text x="90.2" y="178.6">TVS_5V</text>
<text x="105.5" y="178.6">TVS_5V</text>
<text x="120.7" y="178.6">TVS_5V</text>
<text x="135.9" y="178.6">TVS_5V</text>
<text x="151.2" y="178.6">TVS_5V</text>
<text x="166.4" y="178.6">TVS_5V</text>
<text x="163.5" y="189.4">GND</text>
</g>
<g font-size="1.4" fill="#b58900">
<text x="46.8" y="35.6">10</text>
<text x="47.2" y="33">9</text>
<text x="61.2" y="35.6">5</text>
<text x="61.2" y="33">6</text>
<text x="46.8" y="38.1">11</text>
<text x="46.8" y="40.6">12</text>
<text x="61.2" y="40.6">2</text>
<text x="61.2" y="38.1">3</text>
<text x="162.2" y="40.6">1</text>
<text x="192.3" y="40.6">32</text>
<text x="61.2" y="45.7">1</text>
<text x="61.2" y="43.2">4</text>
<text x="162.2" y="43.2">2</text>
<text x="162.2" y="45.7">3</text>
<text x="192.3" y="45.7">30</text>
<text x="192.3" y="43.2">31</text>
<text x="46.8" y="50.8">13</text>
<text x="61.2" y="48.3">7</text>
<text x="61.2" y="50.8">8</text>
<text x="162.2" y="48.3">4</text>
<text x="162.2" y="50.8">5</text>
<text x="162.2" y="53.3">6</text>
<text x="192.3" y="53.3">27</text>
<text x="192.3" y="50.8">28</text>
<text x="192.3" y="48.3">29</text>
<text x="105.7" y="55.9">1</text>
<text x="105.7" y="58.4">2</text>
<text x="117.1" y="58.4">5</text>
<text x="117.1" y="55.9">6</text>
<text x="162.2" y="55.9">7</text>
<text x="162.2" y="58.4">8</text>
<text x="192.3" y="58.4">25</text>
<text x="192.3" y="55.9">26</text>
<text x="105.7" y="61">3</text>
<text x="117.1" y="61">4</text>
<text x="161.8" y="63.5">10</text>
<text x="162.2" y="61">9</text>
<text x="192.3" y="63.5">23</text>
<text x="192.3" y="61">24</text>
<text x="161.8" y="66">11</text>
<text x="161.8" y="68.6">12</text>
<text x="161.8" y="71.1">13</text>
<text x="192.3" y="71.1">20</text>
<text x="192.3" y="68.6">21</text>
<text x="192.3" y="66">22</text>
<text x="161.8" y="73.7">14</text>
<text x="161.8" y="76.2">15</text>
<text x="192.3" y="76.2">18</text>
<text x="192.3" y="73.7">19</text>
<text x="161.8" y="78.7">16</text>
<text x="192.3" y="78.7">17</text>
<text x="192.3" y="83.8">33</text>
<text x="148.8" y="104.1">1</text>
<text x="155.2" y="104.1">3</text>
<text x="197.1" y="104.1">1</text>
<text x="197.1" y="106.7">2</text>
<text x="208.5" y="106.7">4</text>
<text x="208.5" y="104.1">5</text>
<text x="150.9" y="108.6" transform="rotate(-90 150.9 108.6)">2</text>
<text x="153.4" y="108.6" transform="rotate(-90 153.4 108.6)">4</text>
<text x="197.1" y="109.2">3</text>
</g>
<g font-size="1.4" fill="#586e75">
<text x="52.7" y="35">LY</text>
<text x="56.1" y="33.8">RD-</text>
<text x="52.7" y="40.1">RG</text>
<text x="55.9" y="38.9">RD+</text>
<text x="56.3" y="41.4">TD-</text>
<text x="57.2" y="36.3">CT</text>
<text x="56.1" y="46.5">TD+</text>
<text x="57.2" y="43.9">CT</text>
<text x="50.3" y="51.6">SH</text>
</g>
<g font-size="1.4" fill="#cb4b16">
<text x="166.1" y="41.4">RSET</text>
<text x="183" y="41.4">CKXTAL2</text>
<text x="166.1" y="43.9">AVDD10OUT</text>
<text x="166.1" y="46.5">MDI+0</text>
<text x="183" y="43.9">CKXTAL1</text>
<text x="183.9" y="46.5">AVDD33</text>
<text x="166.1" y="49">MDI-0</text>
<text x="166.1" y="51.6">MDI+1</text>
<text x="180.9" y="49">DVDD10OUT</text>
<text x="181.4" y="51.6">RXER/FXEN</text>
<text x="166.1" y="54.1">MDI-1</text>
<text x="166.1" y="56.6">AVDD33</text>
<text x="166.1" y="59.2">RXDV</text>
<text x="179.7" y="59.2">LED1/PHYAD1</text>
<text x="180.4" y="56.6">CRS/CRS_DV</text>
<text x="186.5" y="54.1">COL</text>
<text x="166.1" y="64.3">RXD1</text>
<text x="166.1" y="61.7">RXD0</text>
<text x="175.2" y="61.7">LED0/PHYAD0/~{PME}</text>
<text x="185.8" y="64.3">MDIO</text>
<text x="166.1" y="66.8">RXD2/~{INT}</text>
<text x="166.1" y="69.3">RXD3/CLK_CTL</text>
<text x="166.1" y="71.9">RXC</text>
<text x="182.6" y="69.3">~{PHYRST}</text>
<text x="185.7" y="71.9">TXEN</text>
<text x="186.3" y="66.8">MDC</text>
<text x="166.1" y="74.4">DVDD33</text>
<text x="166.1" y="77">TXC</text>
<text x="185.9" y="77">TXD2</text>
<text x="185.9" y="74.4">TXD3</text>
<text x="166.1" y="79.5">TXD0</text>
<text x="185.9" y="79.5">TXD1</text>
<text x="186.3" y="84.6">GND</text>
<text x="200.2" y="104.9">OE</text>
<text x="200.2" y="107.4">A</text>
<text x="203.3" y="104.9">VCC</text>
<text x="205.3" y="107.4">Y</text>
<text x="200.2" y="110">GND</text>
</g>
</svg>
